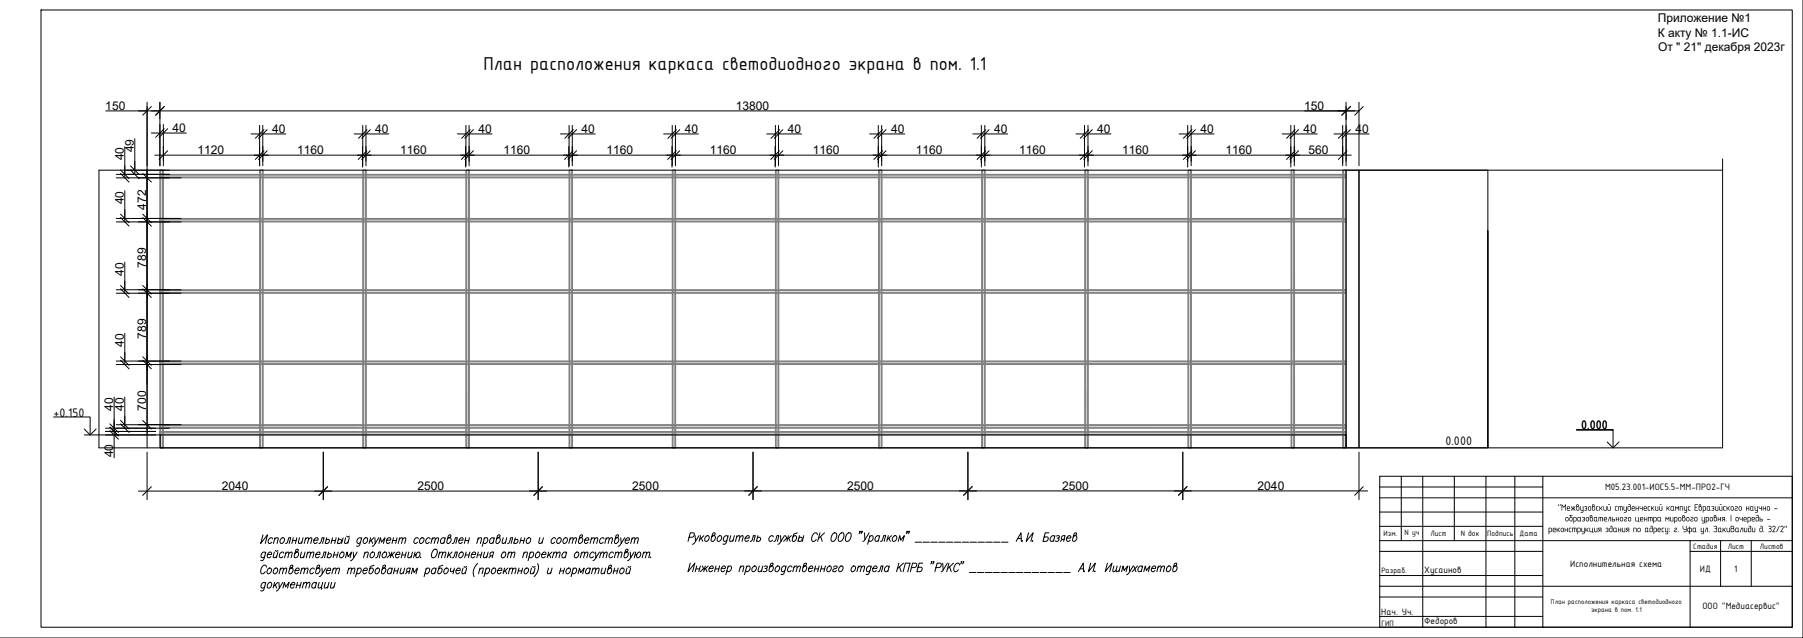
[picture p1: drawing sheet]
<svg xmlns="http://www.w3.org/2000/svg" width="839mm" height="297mm" viewBox="0 0 839 297" stroke-linecap="round" stroke-linejoin="round" font-family="sans-serif">
<!-- layer: 0 -->
<g fill="none" stroke="#808080" stroke-width=".47">
<path d="M74 79h2v123h-2zM75 79h1v123h-1zM121 79h1v123h-1zM169 79h1v123h-1zM217 79h1v123h-1zM265 79h1v123h-1zM313 79h1v123h-1zM361 79h1v123h-1zM409 79h1v123h-1zM457 79h1v123h-1zM505 79h1v123h-1zM553 79h1v123h-1z"/>
<path d="M601 79h1v123h-1zM625 79h1v123h-1zM74 81h552v2h-552zM74 81h552v1h-552zM74 102h552v1h-552zM74 135h552v1h-552zM74 168h552v1h-552zM74 197h552v2h-552zM74 198h552v1h-552zM74 201h552v1h-552zM74 202h2v6h-2zM75 202h1v6h-1z"/>
<path d="M121 202h1v6h-1zM169 202h1v6h-1zM217 202h1v6h-1zM265 202h1v6h-1zM313 202h1v6h-1zM361 202h1v6h-1zM409 202h1v6h-1zM457 202h1v6h-1zM505 202h1v6h-1zM553 202h1v6h-1zM601 202h1v6h-1zM625 202h1v6h-1z"/>
</g>
<g fill="#000">
<path d="M784 235v2h1v-2v3h-1l1-1h-1zM786 236l1-1-1 1v1h1h-1zM789 234l1 1h-1v1h1h-1v1h1h-1zM796 236h2l-1 1h-1h1v-1zM798 235l1 2 1-2v2h-2zM802 236l1-1-1 1v1h1h-1zM803 235l1 1 1-1-1 1 1 1-1-1-1 1zM807 236l2-1v1l-1 1h1h-2l1-1zM813 235v1h1v-1v2h-1zM817 235v2h1v-2v3h-1l1-1h-1zM818 235l1 1h1v-1v2l-1-1zM820 235l1 1h1v-1v2h-1h-1z"/>
<path d="M826 236l1 1zM783 244l1 2h1v-1l-1 2h-1h1l1-1h-2zM787 240l1 1-1 1h1h-1l1-1zM791 245l1 2h1v-2v3h-1l1-1h-1zM792 240v2h1v-2v3h-1l1-1h-1zM794 245h1v2v-1l-2 1zM797 245h2v2h-2h2v-1h-1l1-1zM799 240l1 1h1v-1v2h-1h-1zM801 241l2-1v2h-1h-1h1zM802 245v1l1-1-1 1 1 1-1-1v1zM803 245l1 2h1v-2v2h-1zM805 239l1 3z"/>
<path d="M810 245h1v2v-1l-1 1zM809 240l1 1h1v-1v2l-1-1zM812 245v2h1v-2v2h-1zM815 245l1 2h1v-2v2h-2zM822 241l2 1zM823 244l1 1v2h-1h1v-1h-1l1-1zM825 245l1-1v1l-1 2h1h-1l1-2h-1zM828 244l-1 3zM829 245h1l-1 2h1h-2l2-2h-1z"/>
<path d="M791 235h1v2h-1zM791 236v1l1-1z"/>
<path d="M792 235l2 1v1h-1v1zM793 236v1l1-1z"/>
<path d="M795 236v1v-1zM794 236l2-1v2h-2z"/>
<path d="M800 235l1 2v-2v2h-1zM800 234l1 1z"/>
<path d="M805 236a1 1 0 0 1 2 0 1 1 0 0 1-2 0zM806 236v1l1-1z"/>
<path d="M809 236a1 1 0 0 1 2 0 1 1 0 0 1-2 0zM810 236l-1 1h1v-1z"/>
<path d="M815 236v1l1-1zM814 236l2-1v2h-2z"/>
<path d="M822 236a1 1 0 0 1 2 0 1 1 0 0 1-2 0zM823 236l-1 1h1v-1z"/>
<path d="M781 241a1 1 0 0 1 2 0 1 1 0 0 1-2 0zM781 241v1h1v-1z"/>
<path d="M783 240h1zM783 240h1v2h-1zM783 241v1h1v-1z"/>
<path d="M785 241a1 1 0 0 1 2 0 1 1 0 0 1-2 0zM785 241v1h1v-1z"/>
<path d="M786 246v1v-1zM786 245l1 1-1 2v-1h-1v-1zM786 246l1 1v-1z"/>
<path d="M788 241a1 1 0 0 1 2 0 1 1 0 0 1-2 0zM789 241v1l1-1z"/>
<path d="M788 246v1h1v-1zM788 246l1-1v2h-1z"/>
<path d="M794 240l1 1v1h-1v1zM794 241v1h1v-1z"/>
<path d="M796 241a1 1 0 0 1 2 0 1 1 0 0 1-2 0zM796 241v1h1v-1z"/>
<path d="M798 240h1v2h-1zM798 241v1l1-1z"/>
<path d="M800 246v1l1-1zM800 246l1-1v2h-1z"/>
<path d="M805 244l2 1v2h-2zM806 245v1l1-1zM806 246v1h1v-1z"/>
<path d="M808 241a1 1 0 0 1 2 0 1 1 0 0 1-2 0zM808 241v1h1v-1z"/>
<path d="M808 246v1h1v-1zM808 246l1-1v2h-1z"/>
<path d="M812 241h1zM812 241h1v1h-1h1h-2z"/>
<path d="M813 240l2 1v1h-1l-1 1zM814 241v1v-1z"/>
<path d="M814 244l1 1v2h-2l1-2h1zM814 246v1l1-1z"/>
<path d="M816 241h-1h1zM815 240l2 1v1h-2h2h-2z"/>
<path d="M817 239l1 1v2h-1v-1l1-1zM817 241v1h1v-1z"/>
<path d="M819 244l1 1v2h-1v-1l1-1zM819 246v1h1v-1z"/>
<path d="M819 240v1h1v1h-1zM819 242h1z"/>
<path d="M831 244l-1 1zM831 244v1z"/>
<circle cx="795" cy="247" r=".2"/>
<circle cx="803" cy="242" r=".2"/>
<circle cx="821" cy="247" r=".2"/>
</g>
<g fill="none" stroke="#000" stroke-width=".47">
<path d="M642 221h192v71h-192zM642 226h76M642 231h192M642 238h76M652 221v30M662 221v71M677 221v30M692 221v71M705 221v71M718 221v71M642 245h76M642 251h192"/>
<path d="M642 256h76M787 256h47M787 251v41M801 251v22M815 251v22M642 268h76M642 273h192M642 278h76M642 287h76"/>
</g>
<g fill="none" stroke="#000" stroke-width=".47">
<path d="M49 52h583M68 48v160M74 48v29M76 58v19M121 58v19M122 58v19M169 58v19M170 58v19M217 58v19M218 58v19M265 58v20M266 58v19"/>
<path d="M313 58v20M314 58v19M361 58v20M362 58v19M409 58v20M410 58v19M457 58v20M458 58v19M505 58v20M506 58v19M553 58v20M554 58v19"/>
<path d="M601 58v20M602 58v19M625 58v19M626 48v29M632 48v29M58 68v15M63 65v16M70 62h17M72 72h557M117 62h16M165 62h16M169 68v10"/>
<path d="M213 62h16M217 68v10M261 62h16M309 62h16M357 62h16M405 62h16M453 62h16M501 62h16M549 62h16M597 62h16M621 62h16M626 79h6v129h-6z"/>
<path d="M802 74v134h-756v-129h756M54 83h30M54 81h25M58 89v14M54 103h30M54 102h30M692 107v101h-60v-129h60v129M54 136h30M54 135h30M58 122v14M58 155v14M54 169h30"/>
<path d="M54 168h30M25 194h17v8M39 199l3 3 3-3M49 199h30M53 197v16M53 185v16M54 197h30M58 185v14M751 200h-17h17v8M39 202h35M49 201h23M68 210v22"/>
<path d="M75 202h551v6h-551zM150 210v22M250 210v22M350 210v22M450 210v22M550 210v22M632 210v22M748 205l3 3 2-3M636 228h-572"/>
</g>
<!-- layer: 0 -->
<g fill="none" stroke="#000" stroke-width=".47">
<path d="M839 0v297h-839M19 5h815v287h-815zM70 50l-4 4M76 50l-4 4M76 60l-4 4M78 60l-4 4M628 50l-4 4M634 50l-4 4M56 79l4 4M61 79l4 4M61 77l4 4M78 70l-4 4"/>
<path d="M123 70l-4 4M123 60l-4 4M124 70l-4 4M124 60l-4 4M171 70l-4 4M171 60l-4 4M172 70l-4 4M172 60l-4 4M219 70l-4 4M219 60l-4 4M220 70l-4 4M220 60l-4 4"/>
<path d="M267 70l-4 4M267 60l-4 4M268 70l-4 4M268 60l-4 4M315 70l-4 4M315 60l-4 4M316 70l-4 4M316 60l-4 4M363 70l-4 4M363 60l-4 4M364 70l-4 4M364 60l-4 4"/>
<path d="M411 70l-4 4M411 60l-4 4M412 70l-4 4M412 60l-4 4M459 70l-4 4M459 60l-4 4M460 70l-4 4M460 60l-4 4M507 70l-4 4M507 60l-4 4M508 70l-4 4M508 60l-4 4"/>
<path d="M555 70l-4 4M555 60l-4 4M556 70l-4 4M556 60l-4 4M603 70l-4 4M603 60l-4 4M604 70l-4 4M604 60l-4 4M627 70l-4 4M627 60l-4 4M628 60l-4 4M56 100l4 4"/>
<path d="M56 81l4 4M66 81l4 4M66 100l4 4M56 101l4 4M66 101l4 4M56 134l4 4M56 133l4 4M66 134l4 4M66 133l4 4M56 167l4 4M56 166l4 4M66 167l4 4"/>
<path d="M66 166l4 4M51 199l4 4M51 197l4 4M56 197l4 4M56 195l4 4M66 195l4 4M51 200l4 4M70 226l-4 4M152 226l-4 4M252 226l-4 4M352 226l-4 4M452 226l-4 4"/>
<path d="M552 226l-4 4M634 226l-4 4M122 249l-1 4 3-4-1 4M124 257h-1a1.3 1.3 0 0 0-1 1 1.3 1.3 0 0 0 0 1h1M124 257l-1 3h-2M124 258h2v-1a1.3 1.3 0 0 0-1 1 1.3 1.3 0 0 0 0 1h1M127 251a1.2 1.2 0 0 0-2 0 1.2 1.2 0 0 0 1 2v-1M128 257l-1 2h2M128 251l1-1v3M128 250l-1 3M128 256h1M129 257v2"/>
<path d="M131 250a1.2 1.2 0 0 1 1 2 1.2 1.2 0 0 1-2 0zM132 257a1.1 1.1 0 0 0-2 1 1.1 1.1 0 0 0 1 1h1M133 253l1-1v-2h1v3M133 257h1v2M133 257l-1 2M134 257h2l-1 2M136 251h2M136 250v3M138 257a1.3 1.3 0 0 1 1 1 1.3 1.3 0 0 1-2 1l1-3 1-1v1l-2 1M138 250l-1 3M139 250v2l1 1 1-1M140 257v2h1"/>
<path d="M141 250l-1 3M142 257l-1 2M142 251l2-1-1 3M142 250v3M143 257h2l-1 2M143 257l-1 2M144 251l1-1v3M145 257h1v2M146 251h2v-1a1.3 1.3 0 0 0-2 1 1.3 1.3 0 0 0 1 2l1-1M147 258h2v-1a1.3 1.3 0 0 0-2 1 1.3 1.3 0 0 0 1 1h1M148 253l1-1 1-2h1l-1 3M149 259h1l1-2h1l-1 2"/>
<path d="M152 251a.9 .9 0 0 1 1 0 .9 .9 0 0 1 0 1h-2M152 250l-1 3M153 258a.8 .8 0 0 1 1 0 .8 .8 0 0 1 0 1h-2M153 257l-1 2M154 251h2M155 250l-1 3M155 258h2M156 257l-1 2M156 250v3M157 251a1 1 0 0 1 2 0 .9 .9 0 0 1-1 1h-1M157 257v2M158 250l-1 3"/>
<path d="M158 257h1a1.2 1.2 0 0 1 1 1 1.2 1.2 0 0 1-2 1zM160 250l-1 3M161 259v-2l1 2 2-2-1 2M161 250l-1 2 1 1 1-1M161 249h2M163 250l-1 3M164 257l1 2 1-2M165 259l-2 2M168 251v-1a1.3 1.3 0 0 0-2 1 1.3 1.3 0 0 0 1 2l1-1M168 250l-1 4h-1M170 257h1v2M170 250a1.2 1.2 0 0 1 1 2 1.2 1.2 0 0 1-2 0z"/>
<path d="M170 257l-1 2M172 250v3M173 257a1.2 1.2 0 0 1 1 1 1.2 1.2 0 0 1-2 1zM173 251v2M174 250l-2 2M174 250l1 3 1-3M175 253l-2 1M175 259l1-2h1l-1 2M176 253l1-3 1 2 1-2-1 3M179 257a1.2 1.2 0 0 1 1 1 1.2 1.2 0 0 1-2 1zM180 251h2v-1a1.3 1.3 0 0 0-2 1 1.3 1.3 0 0 0 1 2v-1M181 257l1 1 2-1"/>
<path d="M182 258l-2 1M182 257v2M182 258l1 1M183 251h1M183 250l-1 3M184 258h2v-1a1.3 1.3 0 0 0-2 1 1.3 1.3 0 0 0 1 1h1M185 250l-1 3M186 251l1-1v3M186 250l-1 3M187 258h2M187 251l2-1-1 3M187 257v2"/>
<path d="M189 257l-1 2M190 257v2h1M192 257l-1 2M193 258h1l1-1a1.2 1.2 0 0 1 0 1 1.2 1.2 0 0 1-1 1v-1M193 257l-1 2M195 251v-1a1.3 1.3 0 0 0-2 1 1.3 1.3 0 0 0 1 2v-1M196 251v-1a1.2 1.2 0 0 1 1 2 1.2 1.2 0 0 1-2 0zM196 259h.1M200 251v-1a1.3 1.3 0 0 0-2 1 1.3 1.3 0 0 0 1 2l1-1M201 251l2-1-1 3M201 250v3M202 256l1-1a2.4 2.4 0 0 1 0 3 2.4 2.4 0 0 1-2 1v-1z"/>
<path d="M203 251l1-1v3M204 257h1h1l-1 2M205 257l-1 2M206 257h1v2M207 251v-1a1.3 1.3 0 0 0-2 1 1.3 1.3 0 0 0 1 2l1-1M207 250l-1 3M209 257l-1 2M209 250a1.3 1.3 0 0 1 1 2 1.3 1.3 0 0 1-2 0l1-3h1v1l-2 1M209 258l1 1M210 257l-2 2M210 253l1-1 1-2h1l-1 3M210 259h1l1-2h1l-1 2"/>
<path d="M214 251h1v-1a1.3 1.3 0 0 0-1 1 1.3 1.3 0 0 0 0 2l1-1M214 257h1a1.2 1.2 0 0 1 0 1 1.2 1.2 0 0 1-2 1zM216 251h2M217 258h1M217 250l-1 3M217 257l-1 2M218 250v3M219 257l-1 2M219 258h2v-1a1.2 1.2 0 0 0-2 1 1.2 1.2 0 0 0 2 1M222 258h2M222 251l2-1v3M223 250l-1 3"/>
<path d="M223 257l-1 2M224 257v2M225 251l1-1a1.2 1.2 0 0 1 1 2 1.2 1.2 0 0 1-2 0M225 250l-1 4M226 257l-1 2h2M227 257l-1 2M228 258l-1 1M229 258h-1v-1h2l-1 2M230 251v-1a1.3 1.3 0 0 0-2 1 1.3 1.3 0 0 0 1 2v-1M230 250l-1 3M232 250a1.3 1.3 0 0 1 1 2 1.3 1.3 0 0 1-2 0l1-3h1l-1 1-1 1M234 257a1.2 1.2 0 0 1 1 1 1.2 1.2 0 0 1-2 1z"/>
<path d="M234 250v2v1l1-1M236 250l-1 3M236 253l1-1 1-2h1l-1 3M237 257h1v2M237 257l-1 2M238 257h2l-1 2M240 251a.9 .9 0 0 1 1 0 .9 .9 0 0 1 0 1h-2M240 250l-1 3M242 251h2M243 250l-1 3M244 257h1v2M244 257l-1 2"/>
<path d="M244 250l-1 3M245 251l1-1a1.2 1.2 0 0 1 1 2 1.2 1.2 0 0 1-2 0zM247 257a1.2 1.2 0 0 1 1 1 1.2 1.2 0 0 1-2 1M247 257l-1 4M250 257a1.2 1.2 0 0 1 1 1 1.2 1.2 0 0 1-2 1zM251 250v2v1l1-1M252 258h2v-1a1.2 1.2 0 0 0-2 1 1.2 1.2 0 0 0 1 1h1M253 250l-1 3M255 257v2M256 258v1M257 257l-2 2M258 257h1v2"/>
<path d="M258 257l-1 2M259 251a1.2 1.2 0 0 0-2 0 1.2 1.2 0 0 0 0 2l1-1M259 257h2l-1 2M259 251l1-1a1.2 1.2 0 0 1 1 2 1.2 1.2 0 0 1-2 0zM262 251l1-1a1.2 1.2 0 0 1 1 2 1.2 1.2 0 0 1-2 0zM264 257a1.1 1.1 0 0 0-2 1 1.1 1.1 0 0 0 1 1M264 257l-1 2M265 251l2-1-1 3M265 250v3M267 251l1-1v3M268 257a1.2 1.2 0 0 1 1 1 1.2 1.2 0 0 1-2 1zM270 250a1.3 1.3 0 0 1 1 2 1.3 1.3 0 0 1-2 0l1-3h1v1l-1 1"/>
<path d="M271 257h1v2M271 257l-1 2M272 257h2l-1 2M272 251h2v-1a1.3 1.3 0 0 0-2 1 1.3 1.3 0 0 0 1 2l1-1M275 251l2-1-1 3M275 250v3M277 257a1.1 1.1 0 0 0-2 1 1.1 1.1 0 0 0 1 1M277 251l1-1v3M277 257v2l2-2M277 259l-1 2M280 257h1v2M280 257l-1 2"/>
<path d="M281 257h2l-1 2M281 251v-1a1.3 1.3 0 0 0-2 1 1.3 1.3 0 0 0 1 2l1-1M282 251l1-1v3M282 250l-1 3M283 251l2-1v3M286 257a1.2 1.2 0 0 0-2 0 1.2 1.2 0 0 0 0 2h1M286 257h2l-1 2M287 257l-1 2M287 250a1.3 1.3 0 0 1 1 2 1.3 1.3 0 0 1-2 0l1-3h1v1l-2 1M288 257h1v2M289 250v3l2-3M289 253l-1 1"/>
<path d="M291 251h2v-1a1.3 1.3 0 0 0-2 1 1.3 1.3 0 0 0 1 2l1-1M291 257a1.3 1.3 0 0 1 1 1 1.3 1.3 0 0 1-2 1l1-3 1-1v1l-1 1M293 257v2l2-2M293 259l-1 2M294 251l2-1-1 3M294 250l-1 3M296 251l1-1v3M296 258l1-1a1.2 1.2 0 0 1 1 1 1.2 1.2 0 0 1-2 1v-1M296 257l-1 2M299 257h2l-1 2M300 257l-1 2M301 257h1v2"/>
<path d="M303 259h.1M321 250h2v-2h-2l-1 4M323 249l1 3 1-3M324 252l-2 1M326 249l-1 3M326 250l1 2M328 249l-2 2M328 250l1-1a1.2 1.2 0 0 1 1 2 1.2 1.2 0 0 1-2 0zM332 249a1.2 1.2 0 0 1 1 2 1.2 1.2 0 0 1-2 0l1-3h1v1l-2 1M334 250l1-1a1.2 1.2 0 0 1 1 2 1.2 1.2 0 0 1-2 0zM339 250v-1a1.3 1.3 0 0 0-2 1 1.3 1.3 0 0 0 1 2v-1M339 249l-1 4h-2"/>
<path d="M340 249v2h1M342 249l-1 3M343 250l1-1v3M343 249l-1 3M344 250l2-1-1 3M347 250h2v-1a1.3 1.3 0 0 0-2 1 1.3 1.3 0 0 0 1 2v-1M349 252l1-1 1-2v3M352 250h1a.8 .8 0 0 1 1 0 .8 .8 0 0 1 0 1h-2M353 249l-1 3M360 250a1.1 1.1 0 0 0-2 0 1.1 1.1 0 0 0 1 1M360 252l1-1 1-2v3M363 249v3l2-3"/>
<path d="M363 252l-1 1M365 249l1 2 2-2M366 250l-1 2M367 249l-1 3M367 250l1 2M371 248l-2 1v2a1.3 1.3 0 0 0 2 0 1.3 1.3 0 0 0-1-2l-1 1M372 250a.8 .8 0 0 1 1 0 .8 .8 0 0 1 0 1h-2M372 249l-1 3M374 249l-1 3M380 249v-1a1.3 1.3 0 0 0-1 0 1.3 1.3 0 0 0-1 1v1a1.1 1.1 0 0 0 0 2 1.1 1.1 0 0 0 2-1M382 248l-2 4M382 249l1 3"/>
<path d="M384 248l-3 2M388 248h1a2.4 2.4 0 0 1 0 2 2.4 2.4 0 0 1-2 1v-1zM391 248h1a2.4 2.4 0 0 1 0 2 2.4 2.4 0 0 1-2 1v-1zM394 248h2a2.4 2.4 0 0 1 0 2 2.4 2.4 0 0 1-2 1l-1-1zM400 247v1M401 247v1M402 248v3M404 248l-2 4M405 250v-1a1.2 1.2 0 0 1 1 2 1.2 1.2 0 0 1-2 0M405 249l-1 4M409 250a1.2 1.2 0 0 0-2 0 1.2 1.2 0 0 0 1 2l1-1M409 249v3"/>
<path d="M410 252v-1l1-2h1l-1 3M413 249v3M414 250v2M415 249l-2 2M416 250v-1a1.2 1.2 0 0 1 1 2 1.2 1.2 0 0 1-2 0zM418 252l1-3v2l2-2-1 3M422 247v1M423 247v1M426 252h3M429 252h4M433 252h3M437 252h3"/>
<path d="M440 252h3M444 252h3M448 252h3M451 252h3M455 252h3M459 252h3M462 252h3M466 252h3M473 252l2-4v4M474 250h1M476 251h.1M479 248l-1 4 3-4-1 4"/>
<path d="M481 251h.1M488 248h-2l-1 4 2-1 1-1h-2M491 250a1.1 1.1 0 0 0-2 0 1.1 1.1 0 0 0 1 1M491 249l-1 3M492 249h1v1h-1M492 250l1 1h-1h-1M494 251l-1 1M495 251l-1-1 1-1h1l-1 3M496 250h2v-1a1.2 1.2 0 0 0-2 1 1.2 1.2 0 0 0 2 1M500 249a1.3 1.3 0 0 1 1 2 1.3 1.3 0 0 1-2 0l1-3h1v1l-2 1M124 271h-1a1.3 1.3 0 0 0-1 1 1.3 1.3 0 0 0 0 1h1M124 271l-1 3-2 1"/>
<path d="M124 264v-1a1.3 1.3 0 0 0-2 0 1.3 1.3 0 0 0 0 1l-1 2 1 1 1-1M125 265v-1a1.2 1.2 0 0 1 1 2 1.2 1.2 0 0 1-2 0zM125 271h1a1.2 1.2 0 0 1 0 1 1.2 1.2 0 0 1-2 1zM128 265v-1a1.2 1.2 0 0 1 1 2 1.2 1.2 0 0 1-2 0zM128 271l-1 2M128 272l1 1M129 271l-2 2M130 271v2l2-2M130 273l-1 2M130 265l2-1-1 3M131 264l-1 3M132 273v-2l1 2 2-2-1 2"/>
<path d="M132 265l1-1v3M135 272h2v-1a1.3 1.3 0 0 0-2 1 1.3 1.3 0 0 0 1 1h1M135 264a1.3 1.3 0 0 1 1 2 1.3 1.3 0 0 1-2 0l1-3h1v1l-1 1M137 265h2v-1a1.3 1.3 0 0 0-2 1 1.3 1.3 0 0 0 1 2l1-1M138 272h2M138 271v2M140 271l-1 2M140 265l2-1-1 3M140 264v3M141 271h2l-1 2M141 271v2M142 265l1-1v3"/>
<path d="M143 271h1v2M146 265v-1a1.3 1.3 0 0 0-2 1 1.3 1.3 0 0 0 1 2l1-1M147 271a1.1 1.1 0 0 0-2 1 1.1 1.1 0 0 0 1 1h1M147 271v2M148 264a1.3 1.3 0 0 1 1 2 1.3 1.3 0 0 1-2 0l1-3h1v1l-2 1M149 271l-1 2h2M150 264v3l2-3M150 267l-1 1M150 271v3M151 271v2h2M152 265h2v-1a1.3 1.3 0 0 0-2 1 1.3 1.3 0 0 0 1 2v-1M153 271l-1 2"/>
<path d="M154 271v2h1M155 265l1-1v3M155 264l-1 3M156 271l-1 2M156 265l2-1-1 3M162 265l2-1-1 3M162 264v3M164 265l1-1v3M166 265l1-1a1.2 1.2 0 0 1 1 2 1.2 1.2 0 0 1-2 0M167 264l-2 4M169 265h2v-1a1.3 1.3 0 0 0-2 1 1.3 1.3 0 0 0 1 2l1-1M174 263l-2 1v2a1.3 1.3 0 0 0 2 0 1.3 1.3 0 0 0-1-2l-1 1"/>
<path d="M175 265l1-1a1.2 1.2 0 0 1 0 2 1.2 1.2 0 0 1-1 0zM179 264a1.3 1.3 0 0 1 0 2 1.3 1.3 0 0 1-1 0v-3h1v1l-1 1M182 265v-1a1.3 1.3 0 0 0-2 1 1.3 1.3 0 0 0 1 2l1-1M183 264l-1 3M183 265h2M184 264l-1 3M185 264v3M187 264l-1 3h1l1-1M188 264v3M190 266l-1 1M190 266l-1-1 1-1h1l-1 3M191 267l1-3 1 2 1-2v3"/>
<path d="M198 265l1-1a1.2 1.2 0 0 1 1 2 1.2 1.2 0 0 1-2 0M198 264l-1 4M203 265v-1a1.3 1.3 0 0 0-2 1 1.3 1.3 0 0 0 1 2v-1M203 264l-1 3M206 263l-2 1v2a1.3 1.3 0 0 0 2 0 1.3 1.3 0 0 0-1-2l-1 1M207 265l1-1a1.2 1.2 0 0 1 0 2 1.2 1.2 0 0 1-1 0zM210 264v2l1-1M211 264v3M212 265h2v-1a1.3 1.3 0 0 0-2 1 1.3 1.3 0 0 0 1 2l1-1M215 264v3h1l1-1M216 263h1M217 264l-1 3"/>
<path d="M222 262a5 5 0 0 0-1 6M223 265l2-1-1 3M223 264v3M226 265l1-1a1.2 1.2 0 0 1 1 2 1.2 1.2 0 0 1-2 0M226 264l-1 4M229 265l1-1a1.2 1.2 0 0 1 1 2 1.2 1.2 0 0 1-2 0zM232 265h1l1-1a1.3 1.3 0 0 0-2 1 1.3 1.3 0 0 0 0 2l1-1M235 264l-1 3M235 265l1 2M236 264l-2 2M237 265l2-1-1 3M237 264v3"/>
<path d="M239 265l1-1v3M241 265h2M242 264l-1 3M243 264l-1 3M244 265l1-1a1.2 1.2 0 0 1 1 2 1.2 1.2 0 0 1-2 0zM247 264v3h1v-1M248 263h1M249 264l-1 3M250 262a5 5 0 0 1-1 6M255 264v3l1-1M257 264l-1 3M261 265h1"/>
<path d="M261 264l-1 3M263 264l-1 3M264 265l1-1a1.2 1.2 0 0 1 0 2 1.2 1.2 0 0 1-2 0zM267 265v-1a1.2 1.2 0 0 1 1 2 1.2 1.2 0 0 1-2 0M267 264l-1 4M269 267l1-3v2l2-2-1 3M275 265a1.2 1.2 0 0 0-2 0 1.2 1.2 0 0 0 0 2l1-1M275 264l-1 3M276 265l1-1v3M276 264l-1 3M277 265l2-1-1 3M280 264v3l1-1"/>
<path d="M282 264l-1 3M284 264a1.3 1.3 0 0 1 0 2 1.3 1.3 0 0 1-1 0v-3h1v1l-1 1M286 265h1M286 264l-1 3M288 264l-1 3M289 265l1-1a1.2 1.2 0 0 1 0 2 1.2 1.2 0 0 1-2 0zM292 264l-1 3h1l1-1M292 263h2M293 264v3M321 262l-1 4 3-4-1 4M324 264h2M324 263v3"/>
<path d="M326 263l-1 3M327 263l1 2 2-2M327 264l-1 2M328 263l-1 3M328 264l1 2M330 264h2v-1a1.3 1.3 0 0 0-2 1 1.3 1.3 0 0 0 1 2l1-1M333 264h2M333 263v3M335 263l-1 3M336 264h1l1-1a1.3 1.3 0 0 0-2 1 1.3 1.3 0 0 0 0 2l1-1M339 264v-1a1.2 1.2 0 0 1 1 2 1.2 1.2 0 0 1-2 0M339 263l-1 4"/>
<path d="M344 264l1-1h1v3M345 263l-1 3M347 264l1-1a1.2 1.2 0 0 1 1 2 1.2 1.2 0 0 1-2 0M348 263l-2 4M350 264l1-1a1.2 1.2 0 0 1 1 2 1.2 1.2 0 0 1-2 0zM353 263v3l1-1M355 263l-1 3M356 263h1v1h-1M357 264v1l-1 1h-1M359 263a1.2 1.2 0 0 1 1 2 1.2 1.2 0 0 1-2 0l1-3h1v1l-2 1M361 264l1-1a1.2 1.2 0 0 1 1 2 1.2 1.2 0 0 1-2 0zM366 264v-1a1.2 1.2 0 0 0-2 1 1.2 1.2 0 0 0 1 2v-1"/>
<path d="M366 263l-1 4h-2M369 264a1.1 1.1 0 0 0-2 0 1.1 1.1 0 0 0 1 2v-1M369 264l2-1-1 3M370 263l-1 3M371 264l1-1v3M375 263a1.2 1.2 0 0 1 0 2 1.2 1.2 0 0 1-2 0l1-3h1v1l-1 1M376 264h2v-1a1.3 1.3 0 0 0-2 1 1.3 1.3 0 0 0 1 2l1-1M379 264h2M380 263l-1 3M381 263l-1 3M382 264h2M382 263v3"/>
<path d="M384 263l-1 3M385 264l1-1a1.2 1.2 0 0 1 1 2 1.2 1.2 0 0 1-2 0zM388 264l1-1h1l-1 1-1 1v1l1-1M391 264v-1a1.2 1.2 0 0 1 1 2 1.2 1.2 0 0 1-2 0zM396 264l1-1a1.2 1.2 0 0 1 1 2 1.2 1.2 0 0 1-2 0zM399 264l2-1-1 3M399 263v3M401 264l1-1v3M405 264v-1a1.3 1.3 0 0 0-2 1 1.3 1.3 0 0 0 1 2l1-1M405 263l-1 4h-1M406 264h2v-1a1.2 1.2 0 0 0-2 1 1.2 1.2 0 0 0 1 2l1-1M409 266l1-3h1l-1 3"/>
<path d="M414 264a1.2 1.2 0 0 0-2 0 1.2 1.2 0 0 0 0 2l1-1M414 263l-1 3M418 262l-1 4M419 263v3M420 266l1-4h2l-1 4M420 262l-2 2M424 264h2v-2h-1l-1 4M429 262h-1l-1 4h2v-2h-2M434 261l-1 1M435 261l-1 1M436 264h1l1-2h-2l-1 4M439 262v3"/>
<path d="M441 262l-3 4M442 262l-1 4M442 263l1 3M444 262l-3 2M447 263l-1-1a1.3 1.3 0 0 0-1 0 1.3 1.3 0 0 0-1 1v1a1.1 1.1 0 0 0 1 2 1.1 1.1 0 0 0 1-1M448 261l-1 1M448 261v1M451 266h3M455 266h3M458 266h3M462 266h3M466 266h3"/>
<path d="M469 266h3M473 266h3M477 266h3M480 266h3M484 266h3M488 266h3M491 266h3M495 266h3M502 266l2-4v4M503 264h1M505 265v1M508 262l-1 4 3-4-1 4"/>
<path d="M510 265v1M515 262l-1 4 3-4-1 4M518 263v3l1-1M520 263l-1 3 2-1M521 263v3M522 266l1-3v2l2-2-1 3M526 263v3l1-3M526 266l-2 1M528 263l1 3M529 263l-2 3M532 264a1.2 1.2 0 0 0-2 0 1.2 1.2 0 0 0 0 2l1-1M532 263l-1 3"/>
<path d="M532 266l1-3v2l2-2-1 3M536 264h2v-1a1.3 1.3 0 0 0-2 1 1.3 1.3 0 0 0 1 2v-1M539 264l1-1v3M539 263l-1 3M540 264l2-1-1 3M543 264l1-1a1.2 1.2 0 0 1 1 2 1.2 1.2 0 0 1-2 0zM547 263a1.2 1.2 0 0 1 1 2 1.2 1.2 0 0 1-2 0v-3h1v1l-1 1"/>
</g>
<text font-size="9.3" x="225" y="33">План расположения каркаса светодиодного экрана в пом. 1.1</text>
<g font-size="6.2">
<text x="25" y="194">+0.150</text>
<text x="736" y="199">0.000</text>
<text x="673" y="207">0.000</text>
</g>
<g font-size="5.6">
<text x="771" y="10">Приложение №1</text>
<text x="771" y="17">К акту № 1.1-ИС</text>
<text x="772" y="24">От &quot; 21&quot; декабря 2023г</text>
<text x="49" y="51">150</text>
<text x="342" y="51">13800</text>
<text x="607" y="51">150</text>
<text x="80" y="61">40</text>
<text x="127" y="62">40</text>
<text x="175" y="62">40</text>
<text x="223" y="62">40</text>
<text x="271" y="62">40</text>
<text x="319" y="62">40</text>
<text x="367" y="62">40</text>
<text x="415" y="62">40</text>
<text x="463" y="62">40</text>
<text x="511" y="62">40</text>
<text x="559" y="62">40</text>
<text x="607" y="62">40</text>
<text x="631" y="62">40</text>
<text x="62" y="71" transform="rotate(-90 62 71)">49</text>
<text x="92" y="72">1120</text>
<text x="138" y="72">1160</text>
<text x="186" y="72">1160</text>
<text x="234" y="72">1160</text>
<text x="282" y="72">1160</text>
<text x="330" y="72">1160</text>
<text x="378" y="72">1160</text>
<text x="426" y="72">1160</text>
<text x="474" y="72">1160</text>
<text x="522" y="72">1160</text>
<text x="570" y="72">1160</text>
<text x="609" y="72">560</text>
<text x="58" y="75" transform="rotate(-90 58 75)">40</text>
<text x="58" y="95" transform="rotate(-90 58 95)">40</text>
<text x="68" y="97" transform="rotate(-90 68 97)">472</text>
<text x="68" y="124" transform="rotate(-90 68 124)">789</text>
<text x="58" y="128" transform="rotate(-90 58 128)">40</text>
<text x="58" y="161" transform="rotate(-90 58 161)">40</text>
<text x="68" y="158" transform="rotate(-90 68 158)">789</text>
<text x="53" y="191" transform="rotate(-90 53 191)">40</text>
<text x="58" y="191" transform="rotate(-90 58 191)">40</text>
<text x="68" y="191" transform="rotate(-90 68 191)">700</text>
<text x="53" y="213" transform="rotate(-90 53 213)">40</text>
<text x="103" y="228">2040</text>
<text x="194" y="228">2500</text>
<text x="294" y="228">2500</text>
<text x="394" y="228">2500</text>
<text x="494" y="228">2500</text>
<text x="585" y="228">2040</text>
</g>
<g font-size="4.7">
<text x="747" y="228">М05.23.001-ИОС5.5-ММ-ПРО2-ГЧ</text>
<text x="725" y="237">&quot;Межвузовский студенческий кампус Евразийского научно -</text>
<text x="728" y="242">образовательного центра мирового уровня. I очередь -</text>
<text x="720" y="247">реконструкция здания по адресу: г. Уфа ул. ЗакиВалиди д. 32/2&quot;</text>
<text x="731" y="263">Исполнительная схема</text>
<text x="663" y="266">Хусаинов</text>
<text x="791" y="266">ИД</text>
<text x="807" y="266">1</text>
<text x="643" y="286">Нач. Уч.</text>
<text x="792" y="283">ООО &quot;Медиасервис&quot;</text>
<text x="663" y="290">Федоров</text>
</g>
<g font-size="3.9">
<text x="644" y="249">Изм.</text>
<text x="654" y="249">N уч</text>
<text x="666" y="249">Лист</text>
<text x="680" y="249">N док</text>
<text x="692" y="249">Подпись</text>
<text x="707" y="249">Дата</text>
<text x="788" y="255">Стадия</text>
<text x="804" y="255">Лист</text>
<text x="819" y="255">Листов</text>
<text x="643" y="266">Разраб.</text>
<text x="643" y="291">ГИП</text>
</g>
<g font-size="3.4">
<text x="722" y="281">План расположения каркаса светодиодного</text>
<text x="740" y="285">экрана в пом. 1.1</text>
</g>
</svg>
